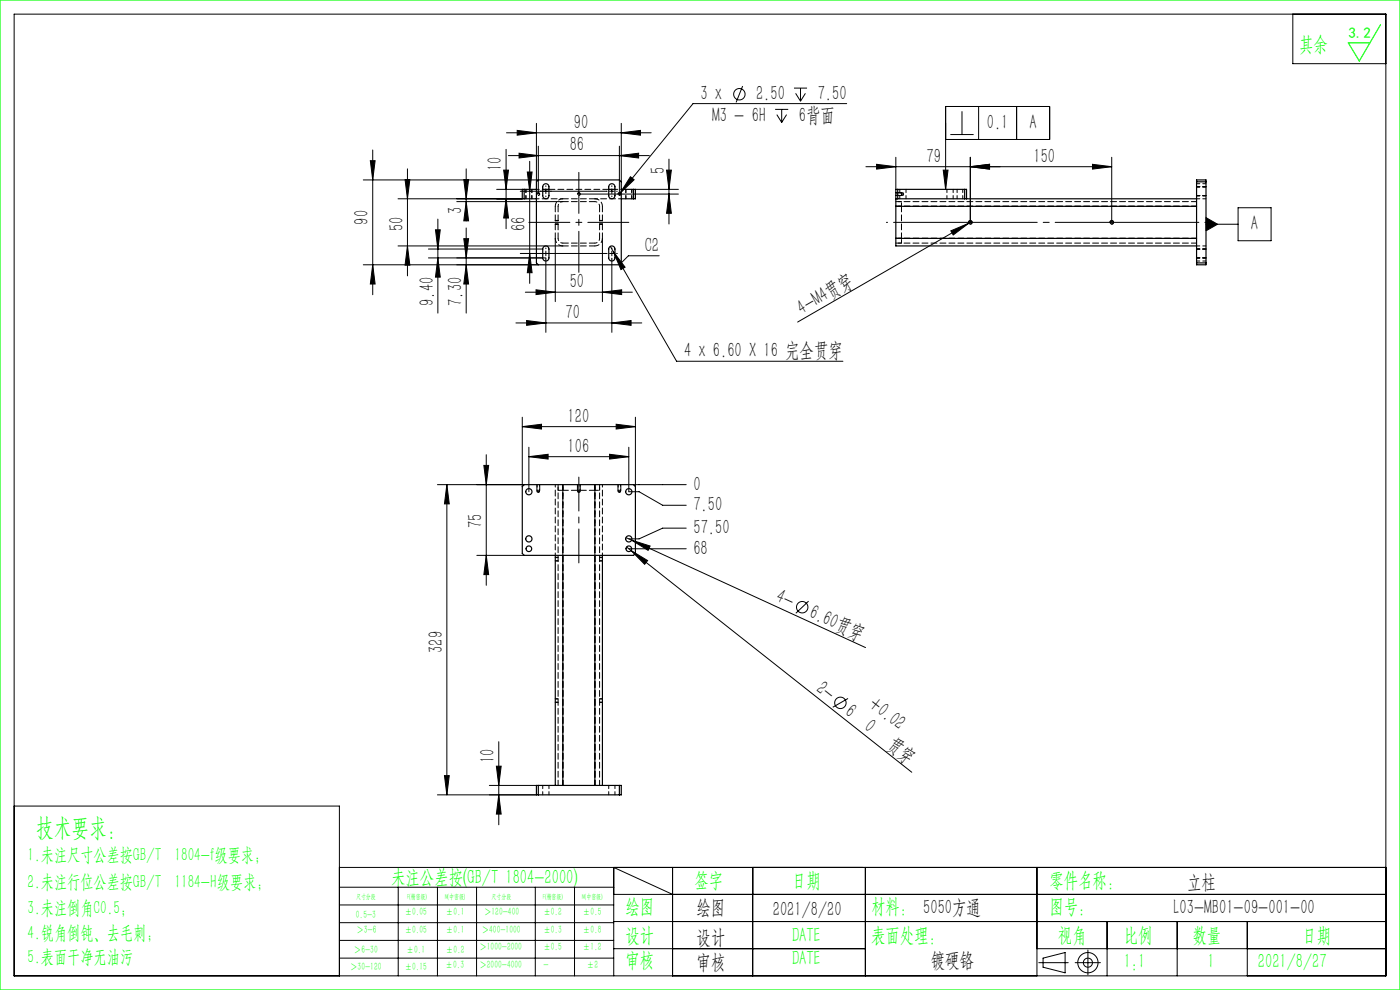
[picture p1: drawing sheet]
<svg xmlns="http://www.w3.org/2000/svg" width="297mm" height="210mm" viewBox="0 0 297 210" stroke-linecap="round" stroke-linejoin="round" font-family="sans-serif">
<g fill="none" stroke="#000" stroke-width=".21">
<path d="M3 3h291v204h-291zM157.5 18.3l-1.3 3.4M168.4 18.7h2.8M168.8 19.8l1 1.7M169.8 18.7v2.8M170.9 19.8l-1.1 1.7M274.3 3v10.5h19.7M77.1 38.2h37.1M78.6 34.1h1l-.5 4.1zM79.1 31.8v30.7M85.9 38.1h1l-.5 4.1zM86.4 35.8v22.7"/>
<path d="M98.4 38.1h1l-.5 4.1zM98.9 35.8v11.1M106.9 36.1h1l-.5 4.1zM107.4 31.7v16.8M107.4 28.2h30.7M107.8 33h29.9M109.7 27.7l4.1 .5-4.1 .5zM110.1 32.5l4.1 .5-4.1 .5zM111.9 36.5h1l-.5 4.1zM112.4 34.2v25.9M113.8 26.2v12.4M114.2 31v10.2"/>
<path d="M131.4 33l4.1-.5v1zM131.4 31v10.2M131.8 28.2l4.1-.5v1zM131.8 26.2v12.4M133.7 37.5l.8 .6-2.9 2.9zM141.4 36.1h1l-.5 4.1zM141.9 33.8v13.7M164.4 23.2h2.8M164.8 24.3l1 1.7M165.8 23.2v2.8M166.9 24.3l-1.1 1.7M179.6 22h-32.6l-15.4 19"/>
<path d="M186 34.9l4 .5-4 .5zM190 33.4v6.8M200.1 36.1h1l-.5 4.1zM200.6 29.6h22.1v-7h-22.1v17.6M201.6 28.5h4.9M204.1 23.6v4.9M205.8 35.4l4.1-.5v1zM205.8 33.4v13.8M207.6 22.6v7M215.7 22.6v7M231.8 34.9l4 .5-4 .5zM235.8 35.4h-52.1"/>
<path d="M235.8 33.4v13.8M77.1 56.2h37.1M79.1 56.2l.5 4h-1zM84.4 52.2h35M84.4 42.2h26.4M86.4 52.2l.5 4h-1zM90.9 52.8h24.2M92.4 48.7h1l-.5 4.1zM92.9 46.5v19.9M92.9 54.7l.5 4.1h-1zM96.9 42.8h22.5M98.4 50.6h1l-.5 4.1z"/>
<path d="M98.9 42.8l.5 4h-1zM98.9 56.2l.5 4h-1zM98.9 48.4v18M105.4 40.2h5.4M107.4 42.2l.5 4h-1zM110.4 40.6h18.2M110.4 53.8h18.2M112.4 53.8l.5 4h-1zM113.9 41.2a.3 .3 0 0 1 .3-.3 .3 .3 0 0 1 .3 .3 .3 .3 0 0 1-.4 .3M115.8 54.7h-24.9M115.8 54.9v15.6M115.8 40.1v1"/>
<path d="M115.8 53.3v1M117.8 47.6h.6M117.8 46.8h.6M117.8 50.6v13.4M122.5 41.2a.3 .3 0 0 1 .3-.3 .3 .3 0 0 1 .3 .3 .3 .3 0 0 1-.4 .3M122.8 41.2h21.1M127.2 47.6h.6M127.2 46.8h.6M127.8 50.6v13.4M129.3 40.6h1M129.3 53.8h1M129.5 52.3l14 24.3h35.3"/>
<path d="M129.8 54.9v15.6M129.8 40.1v1M129.8 53.3v1M130.1 53.4l2.5 3.3-.9 .5zM131.1 41.2a.3 .3 0 0 1 .3-.3 .3 .3 0 0 1 .3 .3 .3 .3 0 0 1-.4 .3M131.6 41l-.4 .4M134.8 40.2h9.1M139.8 54.3h-6.5l-1.5 1.5M141.9 41.2l.5 4h-1zM190 40.9h1.2M190 41.5h1.2M201.7 49l3.8-1.6-3.3 2.4z"/>
<path d="M205.5 47.3a.4 .4 0 0 1 .3-.5 .4 .4 0 0 1 .4 .4 .4 .4 0 0 1-.5 .4M205.5 47.4l-36.3 20.9M206.2 47l-.7 .4M235.5 47.3a.4 .4 0 0 1 .3-.5 .4 .4 0 0 1 .4 .4 .4 .4 0 0 1-.5 .4M255.8 46.2l2.5 1.4-2.5 1.4zM255.8 47.6h6.9M262.7 44.1h7v7h-7zM109.4 68.5h26.7M111.4 62h22.7M111.7 68l4.1 .5-4.1 .5zM113.7 61.5l4.1 .5-4.1 .5zM127.8 62l4.1-.5v1z"/>
<path d="M129.8 68.5l4.1-.5v1zM102.6 98.7h1.1l-.5 4.1zM103.2 96.5v27.7M110.8 90.5l4.1-.5v1zM110.8 88.5v14.7M110.8 90.5h24M112.2 96.9l4.1-.5v1zM112.2 94.9v9.4M112.2 96.9h21.2M129.3 96.4l4.1 .5-4.1 .5zM130.7 90l4.1 .5-4.1 .5zM133.4 94.9v9.4h2.2l5 2.9h5"/>
<path d="M134.8 88.5v14.7M92.8 102.8h18.4M94.8 102.8l.5 4.1h-1zM94.8 102.8v65.8M101.2 117.8h10M103.2 117.8l.5 4.1h-1.1zM113.9 102.8v1.2M114.5 102.8v1.2M117.8 119h.6M117.8 118.2h.6M122.5 102.8v1.2M123.1 102.8v1.2"/>
<path d="M127.2 119h.6M127.2 118.2h.6M131.1 102.8v1.2M131.7 102.8v1.2M132.8 114l1.2 .6M132.9 116l60.5 47.8M133.4 116.4h12.2M133.9 116.8l3.5 2.1-.6 .8zM134 114.6l3.9 1.2-.4 .9zM134 114.6l49.6 22.8M134.4 102.8h11.2M145.6 112h-5l-5 2.3h-2.2"/>
<path d="M171.5 127.5l-2.7 2.6M105.8 157.3v17.7M117.8 149h.6M117.8 148.2h.6M127.2 149h.6M127.2 148.2h.6M179.9 148.2l-3.2 1.8M3 171h69v36M92.8 168.6h21M94.3 164.5h1l-.5 4.1zM103.8 166.6h10M105.3 162.5h1l-.5 4.1z"/>
<path d="M105.8 168.6l.5 4.1h-1zM72 184h222M72 188.2h58.2M72 192h58.2M72 195.7h58.2M72 199.5h58.2M84.5 188.2v18.8M92.8 188.2v18.8M101.1 188.2v18.8M113.6 188.2v18.8M121.9 188.2v18.8M130.2 189.7h163.8"/>
<path d="M130.2 195.5h163.8M142.7 189.7l-12.5-5.7v23M142.7 184v23M159.7 184v23M183.6 184v23M220 184v23M234.9 195.5v11.5M249.7 195.5v11.5M264.6 195.5v11.5M72 203.2h58.2M130.2 201.2h53.4M220 201.2h74"/>
<path d="M220.4 204.2h6.2M221.3 203.2l4.7-1.1v4.3l-4.7-1.2zM228.1 204.2h5.3M230.8 201.5v5.3"/>
<circle cx="156.9" cy="20" r="1.21"/>
<circle cx="170.2" cy="128.8" r="1.21"/>
<circle cx="178.3" cy="149.1" r="1.21"/>
<circle cx="230.8" cy="204.2" r="2.15"/>
<circle cx="230.8" cy="204.2" r=".96"/>
</g>
<path d="M122.8 119.4v-18.2" fill="none" stroke="#000" stroke-width=".21" stroke-dasharray="30.5 1.3 1.3 1.3" stroke-dashoffset="23.3"/>
<path d="M255.8 47.2h-67.8" fill="none" stroke="#000" stroke-width=".21" stroke-dasharray="30.5 1.3 1.3 1.3" stroke-dashoffset="-1.5"/>
<path d="M112.2 47.2h21.2M122.8 57.8v-21.2" fill="none" stroke="#000" stroke-width=".21" stroke-dasharray="30.5 1.3 1.3 1.3" stroke-dashoffset="21.8"/>
<path d="M0 0h297v210h-297zM292.9 5.2l-4.5 7.7-2.4-3.8h4.6" fill="none" stroke="#0f0" stroke-width=".25"/>
<g fill="none" stroke="#000" stroke-width=".21" stroke-dasharray="30.5 1.3 1.3 1.3">
<path d="M115.8 39.6v-.2M129.8 39.6v-.2M114.8 53.8h-.2M114.8 40.6h-.2M115.8 54.8v.1M115.8 52.8v-.2M115.8 41.6v.1M116.8 53.8h.2M116.8 40.6h.2M128.8 53.8h-.2M128.8 40.6h-.2M129.8 54.8v.1"/>
<path d="M129.8 52.8v-.2M129.8 41.6v.1M130.8 53.8h.2M130.8 40.6h.2"/>
</g>
<g fill="none" stroke="#000" stroke-width=".21" stroke-dasharray="1.3 .6">
<path d="M116.5 40.2h12.6M117.8 47.5h.6M118.4 46.8h-.6M127.2 47.5h.6M127.8 46.8h-.6M191.2 41.5v-.6M191.5 41.4v-.5M191.5 41.4l.2-.2M191.7 41.2l-.2-.3M113.9 104h.6M113.9 104.3h.3M113.9 104.3l.3 .2"/>
<path d="M114.2 104.3h.2M114.2 104.5l.2-.2M117.8 118.9h.6M118.4 118.3h-.6M122.5 104h.6M122.5 104.3h.3M122.5 104.3l.3 .2M122.8 104.3h.2M122.8 104.5l.2-.2M127.2 118.9h.6M127.8 118.3h-.6M131.1 104h.6"/>
<path d="M131.1 104.3h.3M131.1 104.3l.3 .2M131.4 104.3h.2M131.4 104.5l.2-.2M117.8 148.9h.6M118.4 148.3h-.6M127.2 148.9h.6M127.8 148.3h-.6"/>
</g>
<g fill="#000">
<path d="M201.7 49l3.8-1.6-3.3 2.4zM133.9 116.8l3.5 2.1-.6 .8zM134 114.6l3.9 1.2-.4 .9z"/>
<path d="M78.6 34.1h1l-.5 4.1zM79.1 56.2l.5 4h-1zM111.9 36.5h1l-.5 4.1zM112.4 53.8l.5 4h-1zM94.8 102.8l.5 4.1h-1zM94.3 164.5h1l-.5 4.1zM102.6 98.7h1.1l-.5 4.1zM103.2 117.8l.5 4.1h-1.1z"/>
<path d="M109.7 27.7l4.1 .5-4.1 .5zM131.8 28.2l4.1-.5v1zM113.7 61.5l4.1 .5-4.1 .5zM127.8 62l4.1-.5v1zM111.7 68l4.1 .5-4.1 .5zM129.8 68.5l4.1-.5v1zM130.1 53.4l1.6 3.8 .9-.5zM133.7 37.5l-2.1 3.5 2.9-2.9zM110.1 32.5l4.1 .5-4.1 .5zM131.4 33l4.1-.5v1zM205.8 35.4l4.1-.5v1zM231.8 34.9l4 .5-4 .5z"/>
<path d="M205.8 35.4l4.1-.5v1zM186 34.9l4 .5-4 .5z"/>
<path d="M86.4 52.2l.5 4h-1zM85.9 38.1h1l-.5 4.1zM98.9 42.8l.5 4h-1zM98.4 38.1h1l-.5 4.1zM107.4 42.2l.5 4h-1zM106.9 36.1h1l-.5 4.1zM92.9 54.7l.5 4.1h-1zM92.4 48.7h1l-.5 4.1zM141.9 41.2l.5 4h-1zM141.4 36.1h1l-.5 4.1zM105.8 168.6l.5 4.1h-1zM105.3 162.5h1l-.5 4.1z"/>
<path d="M98.9 56.2l.5 4h-1zM98.4 50.6h1l-.5 4.1z"/>
<path d="M200.1 36.1h1l-.5 4.1zM255.8 46.2l2.5 1.4-2.5 1.4z"/>
<path d="M110.8 90.5l4.1-.5v1zM130.7 90l4.1 .5-4.1 .5z"/>
<path d="M112.2 96.9l4.1-.5v1zM129.3 96.4l4.1 .5-4.1 .5z"/>
</g>
<g fill="none" stroke="#000" stroke-width=".25">
<path d="M114.2 38.2h17.2l.4 .4v17.2l-.4 .4h-17.2l-.4-.4v-17.2zM115.3 39.2a.66 .66 0 0 1 .7-.2 .66 .66 0 0 1 .5 .6v1.9a.66 .66 0 0 1-.7 .7 .66 .66 0 0 1-.7-.7zM129.3 39.2a.66 .66 0 0 1 .7-.2 .66 .66 0 0 1 .5 .6v1.9a.66 .66 0 0 1-.7 .7 .66 .66 0 0 1-.7-.7zM253.8 38.2h2v18h-2zM253.8 38.6h2M111.2 40.2v2M113.8 40.2h-3v2h3M115.1 40.2h1.4M115.3 52.4a.66 .66 0 0 1 .7-.2 .66 .66 0 0 1 .5 .6v1.9a.66 .66 0 0 1-.7 .7 .66 .66 0 0 1-.7-.7zM129.1 40.2h1.4M129.3 52.4a.66 .66 0 0 1 .7-.2 .66 .66 0 0 1 .5 .6v1.9a.66 .66 0 0 1-.7 .7 .66 .66 0 0 1-.7-.7zM131.8 40.2h3v2h-3"/>
<path d="M134.4 40.2v2M190 50.6v1.6h63.8M190 42.2v1.6M190 42.2h63.8M190 42.2v-2h15v2M190 50.6h63.8M190 43.8h63.8M190 43.8v6.8M190.4 40.2v2M204.6 40.2v2M253.8 55.8h2M110.8 103.2l.4-.4h23.2l.4 .4v14.2l-.4 .4h-23.2l-.4-.4z"/>
<path d="M117.8 117.8v48.8M119.4 117.8v48.8M126.2 117.8v48.8M127.8 117.8v48.8M113.8 166.6h18v2h-18zM114.2 166.6v2M131.4 166.6v2"/>
<circle cx="205.8" cy="47.2" r=".33"/>
<circle cx="235.8" cy="47.2" r=".33"/>
<circle cx="112.2" cy="116.4" r=".6"/>
<circle cx="112.2" cy="114.3" r=".66"/>
<circle cx="112.2" cy="104.3" r=".66"/>
<circle cx="133.4" cy="114.3" r=".66"/>
<circle cx="133.4" cy="116.4" r=".6"/>
<circle cx="133.4" cy="104.3" r=".66"/>
</g>
<path d="M117.8 50.6a1.6 1.6 0 0 0 1.6 1.6M119.4 42.2a1.6 1.6 0 0 0-1.6 1.6M126.2 52.2a1.6 1.6 0 0 0 1.6-1.6M127.8 43.8a1.6 1.6 0 0 0-1.6-1.6" fill="none" stroke="#000" stroke-width=".21" stroke-dasharray="1.3 .6" stroke-dashoffset=".3"/>
<path d="M117.8 43.8v6.8M118.4 43.8v6.8M119.4 51.6h6.8M119.4 52.2h6.8M126.2 42.2h-6.8M126.2 42.8h-6.8M127.2 50.6v-6.8M127.8 50.6v-6.8M191.2 50.6v-6.8M119.4 104h6.8" fill="none" stroke="#000" stroke-width=".21" stroke-dasharray="1.3 .6" stroke-dashoffset=".1"/>
<g fill="none" stroke="#000" stroke-width=".21" stroke-dasharray="1.3 .6" stroke-dashoffset=".8">
<path d="M114.2 40.9a.25 .25 0 0 1 .2 .4 .25 .25 0 0 1-.4 0 .25 .25 0 0 1 .1-.4h.1M118.4 50.6a1 1 0 0 0 1 1M119.4 42.8a1 1 0 0 0-1 1M122.8 40.9a.25 .25 0 0 1 .2 .4 .25 .25 0 0 1-.4 0 .25 .25 0 0 1 .1-.4h.1M126.2 51.6a1 1 0 0 0 1-1M127.2 43.8a1 1 0 0 0-1-1M131.4 40.9a.25 .25 0 0 1 .2 .4 .25 .25 0 0 1-.4 0 .25 .25 0 0 1 .1-.4h.1M190 41.4h1.5M191.5 40.9h-1.5M113.9 102.8v1.5M114.4 104.3v-1.5M117.8 117.8v-15"/>
<path d="M119.4 117.8v-15M122.5 102.8v1.5M123 104.3v-1.5M126.2 117.8v-15M127.8 117.8v-15M131.1 102.8v1.5M131.6 104.3v-1.5"/>
</g>
<path d="M113.8 42.2h5.6M113.8 40.2h1.3M126.2 42.2h5.6M130.5 40.2h1.3" fill="none" stroke="#000" stroke-width=".21" stroke-dasharray="1.3 .6" stroke-dashoffset=".7"/>
<g fill="none" stroke="#000" stroke-width=".21" stroke-dasharray="1.3 .6" stroke-dashoffset=".6">
<path d="M253.8 39.6h2M255.8 39h-2M111.5 40.2v2M111.6 40.2v2M112.8 42.2v-2M112.9 42.2v-2M132.7 40.2v2M132.8 40.2v2M134 42.2v-2M134.1 42.2v-2M190.9 40.2v2M191.2 43.8h-1.2"/>
<path d="M191.2 50.6h-1.2M191.2 51.6h-1.2M191.2 42.8h-1.2M192.2 42.2v-2M200.9 40.2v2M202.2 42.2v-2M203 40.2v2M204.2 42.2v-2M253.8 52.8h2M253.8 54.7h2M253.8 41.5h2M253.8 55.4h2"/>
<path d="M253.8 42.2h2M255.8 54.7h-2M255.8 41.5h-2M255.8 52.2h-2M118.4 104v-1.2M119.4 104v-1.2M126.2 104v-1.2M127.2 104v-1.2M115.1 166.6v2M116.5 166.6v2M129.1 166.6v2M130.5 166.6v2"/>
</g>
<path d="M253.8 51.6h-63.8M253.8 50.6h-63.8M253.8 42.8h-63.8M253.8 43.8h-63.8M118.4 166.6v-63.8M119.4 166.6v-63.8M126.2 166.6v-63.8M127.2 166.6v-63.8" fill="none" stroke="#000" stroke-width=".21" stroke-dasharray="1.3 .6" stroke-dashoffset=".2"/>
<path d="M191.2 51.6v-1M191.2 43.8v-1M118.4 104h1M126.2 104h1" fill="none" stroke="#000" stroke-width=".21" stroke-dasharray="1.3 .6" stroke-dashoffset=".5"/>
<text font-size="5.4" fill="#0f0" x="7.7" y="177.2">技术要求：</text>
<g font-size="4.4" fill="#0f0">
<text x="275.6" y="10.8">其余</text>
<text x="83" y="187.5">未注公差按(GB/T 1804-2000)</text>
<text x="147.3" y="188">签字</text>
<text x="168" y="188">日期</text>
<text x="222.6" y="188">零件名称：</text>
<text x="132.7" y="193.6">绘图</text>
<text x="184.8" y="193.6">材料： 5050方通</text>
<text x="222.6" y="193.6">图号：</text>
<text x="132.7" y="199.8">设计</text>
<text x="168" y="199.8">DATE</text>
<text x="184.8" y="199.8">表面处理：</text>
<text x="224.4" y="199.8">视角</text>
<text x="238.4" y="199.8">比例</text>
<text x="253" y="199.8">数量</text>
<text x="276.3" y="199.8">日期</text>
<text x="132.7" y="205.1">审核</text>
<text x="168" y="204.6">DATE</text>
<text x="238.4" y="205.3">1:1</text>
<text x="256.2" y="205.3">1</text>
<text x="266.9" y="205.3">2021/8/27</text>
</g>
<g font-size="4.4">
<text x="148.6" y="21.3">3 x</text>
<text x="160.4" y="21.3">2.50</text>
<text x="173.5" y="21.3">7.50</text>
<text x="121.8" y="27.3">90</text>
<text x="151.1" y="25.8">M3 - 6H</text>
<text x="169.5" y="25.8">6背面</text>
<text x="209.3" y="27.4">0.1</text>
<text x="218.4" y="27.4">A</text>
<text x="120.9" y="32.1">86</text>
<text x="196.6" y="34.5">79</text>
<text x="219.2" y="34.5">150</text>
<text x="106.5" y="36.3" transform="rotate(-90 106.5 36.3)">10</text>
<text x="141" y="36.8" transform="rotate(-90 141 36.8)">5</text>
<text x="78.2" y="47.7" transform="rotate(-90 78.2 47.7)">90</text>
<text x="98" y="45.3" transform="rotate(-90 98 45.3)">3</text>
<text x="85.6" y="49.1" transform="rotate(-90 85.6 49.1)">50</text>
<text x="111.5" y="49.1" transform="rotate(-90 111.5 49.1)">66</text>
<text x="136.8" y="53.4">C2</text>
<text x="265.4" y="48.9">A</text>
<text x="92" y="64.9" transform="rotate(-90 92 64.9)">9.40</text>
<text x="98" y="64.9" transform="rotate(-90 98 64.9)">7.30</text>
<text x="120.9" y="61.1">50</text>
<text x="120" y="67.6">70</text>
<text x="170.1" y="66.8" transform="rotate(-30 170.1 66.8)">4-M4贯穿</text>
<text x="145.1" y="75.8">4 x 6.60 X 16 完全贯穿</text>
<text x="120.4" y="89.6">120</text>
<text x="120.4" y="96">106</text>
<text x="147.1" y="104.1">0</text>
<text x="102.3" y="112" transform="rotate(-90 102.3 112)">75</text>
<text x="147.1" y="108.5">7.50</text>
<text x="147.1" y="113.3">57.50</text>
<text x="147.1" y="117.7">68</text>
<text x="164.4" y="127.6" transform="rotate(25 164.4 127.6)">4-</text>
<text x="171.5" y="130.8" transform="rotate(25 171.5 130.8)">6.60贯穿</text>
<text x="93.9" y="138.5" transform="rotate(-90 93.9 138.5)">329</text>
<text x="172.9" y="146.5" transform="rotate(38 172.9 146.5)">2-</text>
<text x="184.2" y="149.8" transform="rotate(38 184.2 149.8)">+0.02</text>
<text x="179" y="151.4" transform="rotate(38 179 151.4)">6</text>
<text x="183.1" y="154.6" transform="rotate(38 183.1 154.6)">0</text>
<text x="104.9" y="161.9" transform="rotate(-90 104.9 161.9)">10</text>
<text x="188" y="158.4" transform="rotate(38 188 158.4)">贯穿</text>
<text x="251.8" y="188.6">立柱</text>
<text x="147.8" y="194">绘图</text>
<text x="163.9" y="194.3">2021/8/20</text>
<text x="249" y="194">L03-MB01-09-001-00</text>
<text x="147.8" y="200.2">设计</text>
<text x="147.8" y="205.5">审核</text>
<text x="197.5" y="205">镀硬铬</text>
</g>
<g font-size="4" fill="#0f0">
<text x="5.9" y="182.6">1.未注尺寸公差按GB/T 1804-f级要求；</text>
<text x="5.9" y="188.4">2.未注行位公差按GB/T 1184-H级要求；</text>
<text x="5.9" y="193.9">3.未注倒角C0.5；</text>
<text x="5.9" y="199.2">4.锐角倒钝、去毛刺；</text>
<text x="5.9" y="204.2">5.表面干净无油污</text>
</g>
<text font-size="3.2" fill="#0f0" x="286.1" y="8">3.2</text>
<g font-size="2.3" fill="#0f0">
<text x="75.5" y="194.7">0.5-3</text>
<text x="75.6" y="198">＞3-6</text>
<text x="85.9" y="194.2">±0.05</text>
<text x="85.9" y="198">±0.05</text>
<text x="94.6" y="194.2">±0.1</text>
<text x="94.6" y="198">±0.1</text>
<text x="102.2" y="198">＞400-1000</text>
<text x="102.7" y="194.2">＞120-400</text>
<text x="115.3" y="194.2">±0.2</text>
<text x="115.3" y="198">±0.3</text>
<text x="123.7" y="194.2">±0.5</text>
<text x="123.7" y="198">±0.8</text>
<text x="75.1" y="202.2">＞6-30</text>
<text x="86.3" y="202.2">±0.1</text>
<text x="94.6" y="202.2">±0.2</text>
<text x="101.7" y="201.6">＞1000-2000</text>
<text x="115.3" y="201.6">±0.5</text>
<text x="123.7" y="201.6">±1.2</text>
<text x="74.3" y="205.8">＞30-120</text>
<text x="85.9" y="205.8">±0.15</text>
<text x="94.5" y="205.4">±0.3</text>
<text x="101.7" y="205.4">＞2000-4000</text>
<text x="115.3" y="205.4">-</text>
<text x="124.5" y="205.4">±2</text>
</g>
<g font-size="1.5" fill="#0f0">
<text x="75.5" y="190.6">尺寸分段</text>
<text x="86.4" y="190.6">F(精密级)</text>
<text x="94.4" y="190.6">M(中密级)</text>
<text x="104.3" y="190.6">尺寸分段</text>
<text x="115.2" y="190.6">F(精密级)</text>
<text x="123.5" y="190.6">M(中密级)</text>
</g>
</svg>
